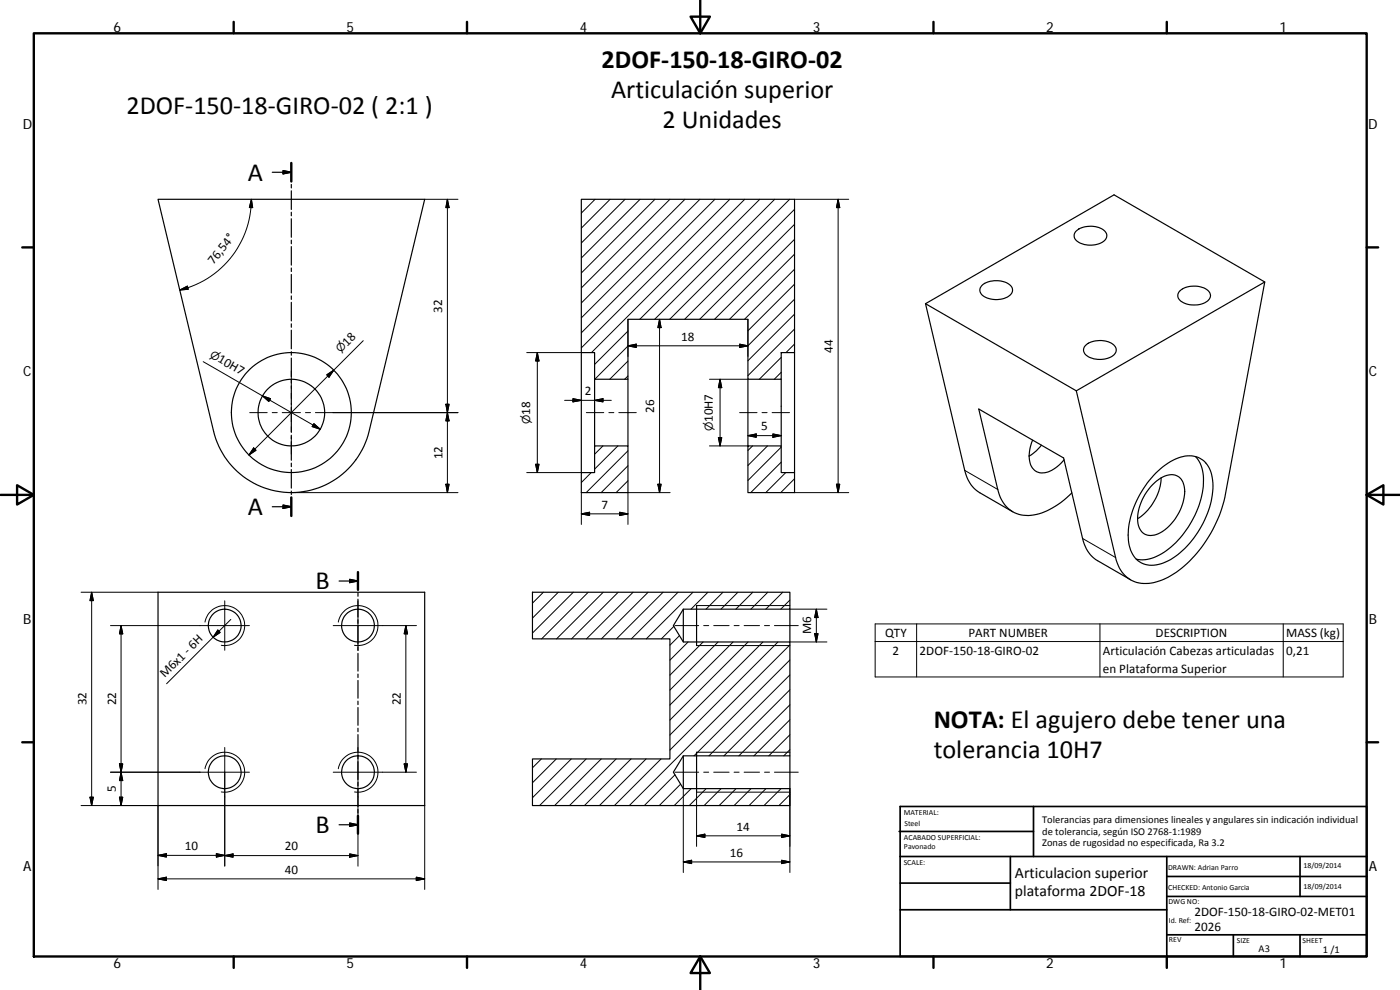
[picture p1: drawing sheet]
<svg xmlns="http://www.w3.org/2000/svg" width="420mm" height="297mm" viewBox="0 0 420 297" stroke-linecap="round" stroke-linejoin="round" font-family="sans-serif">
<g fill="none" stroke="#000" stroke-width=".36">
<path d="M47.4 59.8h80.1l-16.7 69.6a24 24 0 0 1-23.4 18.4 24 24 0 0 1-23.3-18.4zM81.7 51.7h5.7M85 51.2l2.4 .5-2.4 .5zM87.4 48.9v5.6M87.4 55.4v1M87.4 57.3v5.5M174.5 59.8h64v46h-4v8h-10v-18h-36v18h-10.1v-8h-3.9zM87.4 63.7v1M87.4 65.6v5.6M87.4 72.1v1M87.4 74v5.5M322.8 69.5a6.8 6.8 0 0 1 9 .2 2.29 2.29 0 0 1-1.7 3.3 6.8 6.8 0 0 1-7.5-1.4l-.2-1.2z"/>
<path d="M87.4 80.4v1.1M87.4 82.3v5.6M87.4 88.8v1M87.4 90.7v5.6M87.4 97.2v1M87.4 99.1v5.5M277.8 91.1l11.7 50a10.3 10.3 0 0 0 4.6 6.7l9.8 5.8M277.8 91.1l56.5-32.6 45.3 26.1-11.8 63.6a37.6 37.6 0 0 1-17.3 25 11.7 11.7 0 0 1-11.3 .7 9.9 9.9 0 0 1-4.4-6.6l-11.8-50M277.8 91.1l45.2 26.2M294.8 85.5a6.9 6.9 0 0 1 8.8 .5 2.28 2.28 0 0 1-1.8 3.3 7 7 0 0 1-7.3-1.1 1.89 1.89 0 0 1 .3-2.7zM353.9 87.4a6.8 6.8 0 0 1 9 .3 2.29 2.29 0 0 1-1.7 3.3 6.7 6.7 0 0 1-7.5-1.4l-.2-1.3zM379.6 84.6l-56.6 32.7"/>
<path d="M87.4 105.5v1.1M87.4 107.4v5.6M87.4 113.9v1M87.4 115.8v5.5M174.5 105.8v36M178.4 113.8v20M188.5 113.8v20M224.5 113.8v20M234.5 113.8v20M238.5 105.8v36M325.7 103.8a6.8 6.8 0 0 1 9 .2 2.29 2.29 0 0 1-1.8 3.3 7.1 7.1 0 0 1-7.3-1.1 1.82 1.82 0 0 1 .1-2.4zM87.4 122.2v1.1"/>
<path d="M87.4 124.2v5.5M87.4 130.6v1M87.4 132.5v5.6M87.4 139v1M178.4 133.8h10.1v14h-14v-6h3.9zM224.5 133.8h10v8h4v6h-14zM309.9 132.1a9 9 0 0 0-.1 8.3 4.5 4.5 0 0 0 6.4 .4l1.6-1.2 1.6-1.6M312.5 133.6l-1.4 1.6-2.2 1.6M358.8 137a11.7 11.7 0 0 1 2.2 10 28.1 28.1 0 0 1-13.2 19.6 9.7 9.7 0 0 1-6.8 1.2M85 151.5l2.4 .5-2.4 .5zM87.4 152h-5.7M87.4 140.9v5.6"/>
<path d="M87.4 147.3v1.1M87.4 149.2v5.6M321.7 147.9a20.9 20.9 0 0 1-13.1 6.8 9 9 0 0 1-9.2-7.8l-5.7-24.2 25.5 14.7 5.7 24.2a10 10 0 0 0 4.5 6.6l9.9 5.7M345.9 145.4a7.6 7.6 0 0 1 6.8-2.8 4.8 4.8 0 0 1 2.8 5.5 14.9 14.9 0 0 1-8.5 12.3 4 4 0 0 1-5.6-3.9 15.2 15.2 0 0 1 4.5-11.1zM346.9 141.9a14.9 14.9 0 0 1 10.8-5.1 7.3 7.3 0 0 1 6.2 7.4 27.6 27.6 0 0 1-11.1 22.7 10.3 10.3 0 0 1-10.2 2 9.1 9.1 0 0 1-4-9.2 28.8 28.8 0 0 1 8.3-17.8zM348.5 143.4a15.6 15.6 0 0 1-7.1 12.2M47.4 177.7h80.1v64h-80.1zM101.8 174.3h5.6M104.9 173.8l2.5 .5-2.5 .5zM107.4 171.7v5.3M107.4 177.9v1M107.4 179.8v5.3"/>
<path d="M159.8 177.7h77.3v5.1h-32l-3 4.9 3 4.9h32v34.2h-32l-3 4.9 3 4.9h32v5.1h-77.3v-14h41.3v-36h-41.3zM107.4 186v1M107.4 187.9v5.3M107.4 194.1v1.1M107.4 196v5.4M205.1 182.8v9.8M209.1 181.7v12M237.1 182.8v9.8M107.4 202.2v1.1M107.4 204.2v5.3M107.4 210.4v1M107.4 212.3v5.3"/>
<path d="M107.4 218.5v1M107.4 220.4v5.3M107.4 226.6v1.1M107.4 228.5v5.4M107.4 234.8v1M107.4 236.7v5.3M205.1 226.8v9.8M209.1 225.7v12M237.1 226.8v9.8M101.8 247.5h5.6M104.9 247l2.5 .5-2.5 .5zM107.4 242.9v1"/>
<path d="M107.4 244.8v5.3"/>
<circle cx="87.4" cy="123.8" r="18"/>
<circle cx="87.4" cy="123.8" r="10"/>
<circle cx="67.4" cy="187.7" r="4.9"/>
<circle cx="107.4" cy="187.7" r="4.9"/>
<circle cx="67.4" cy="231.7" r="4.9"/>
<circle cx="107.4" cy="231.7" r="4.9"/>
</g>
<g fill="none" stroke="#000" stroke-width=".3">
<path d="M75.4 59.8a28 28 0 0 1-21.4 27.2M75.4 59.8l.4 2.5h-1zM127.5 59.8h9.9M134.3 59.8v88M134.3 59.8l.5 2.5h-1zM178.6 59.8l-4.1 4.1M183.1 59.8l-8.6 8.7M187.6 59.8l-13.1 13.1M192.1 59.8l-17.6 17.6M196.6 59.8l-22.1 22.1M201.1 59.8l-26.6 26.6M205.6 59.8l-31.1 31.1"/>
<path d="M210 59.8l-35.5 35.6M214.6 59.8l-40.1 40.1M219 59.8l-44.5 44.6M223.5 59.8l-46 46M228 59.8l-36 36M232.5 59.8l-36 36M237 59.8l-36 36M238.5 59.8h16.2M251.5 59.8v88M251.5 59.8l.5 2.5h-1zM238.5 76.3l-19.6 19.5M238.5 71.8l-24.1 24"/>
<path d="M238.5 62.8l-33 33M238.5 67.3l-28.5 28.5M54 87l2.2-1.1 .3 .9zM188.5 95.8v11.1M188.5 99.3l-10.1 10M197.9 95.8v52M197.9 95.8l.5 2.5h-1zM224.5 95.8v11.1M238.5 80.8l-15.1 15M238.5 94.3l-14 13.9M238.5 85.3l-14 14M238.5 98.7l-14 14"/>
<path d="M238.5 89.8l-14 14h-36M61 108.5l35.1 20.3M78.8 118.8l2.4 .8-.5 .9zM87.4 111.3v5.2M87.4 118v1.5M98.1 112.5l2.1-1.4-1.5 2.1zM109 102.2l-34.3 34.3M158.1 105.8h16.4M161.3 105.8v36M161.3 105.8l.5 2.5h-1.1zM171.9 119.6l2.6 .5-2.6 .5zM188.5 112.8l-1 1"/>
<path d="M188.5 103.8l2.5-.5v1zM188.5 108.3l-5.5 5.5M188.5 103.8l-10 10M212.9 113.8h11.6M216.1 113.8v20M216.1 113.8l.5 2.5h-1zM222 103.3l2.5 .5-2.5 .5zM234.5 111.7l-2.1 2.1M234.5 107.2l-6.6 6.6M238.5 103.2l-2.6 2.6M74.9 123.8h5.3M76.1 134.4l.7 .7-2.1 1.4z"/>
<path d="M81.7 123.8h1.5M84.7 123.8h5.5M87.4 121.1v5.4M87.4 128v1.5M87.4 131v5.3M91.7 123.8h1.5M94.2 127.1l1.9 1.7-2.4-.8zM133.8 121.3h1l-.5 2.5zM134.3 123.8l.5 2.5h-1zM137.4 123.8h-42.7M160.7 139.3h1.1l-.5 2.5zM169.4 120.1h14.1"/>
<path d="M176 123.8h5.2M178.4 120.1l2.6-.5v1zM180.9 133.8l-2.5 2.5M182.7 123.8h1.5M185.4 133.8l-7 7M185.7 123.8h5.3M188.5 139.7l-8.1 8.1M188.5 135.3l-12.6 12.5M212.9 133.8h11.6M215.6 131.3h1l-.5 2.5zM222 123.8h5.2M224.5 130.7l2.5-.5v1z"/>
<path d="M224.5 130.7h10M225.9 133.8l-1.4 1.4M228.7 123.8h1.5M230.3 133.8l-5.8 5.9M231.7 123.8h5.2M232 130.2l2.5 .5-2.5 .5zM234.5 134.2l-10 10M234.5 138.7l-9.2 9.1M87.4 147.8h50M133.8 145.3h1l-.5 2.5zM158.1 141.8h16.4M174.5 154.2l2.4-.5v1z"/>
<path d="M174.5 154.2h14M174.5 147.8v9.6M177.4 141.8l-2.9 3M185.9 153.7l2.6 .5-2.6 .5zM188.5 144.3l-3.6 3.5M197.4 145.3h1l-.5 2.5zM201.1 147.8h-12.6v9.6M235.8 141.8l-6 6M238.5 147.8h16.2M238.5 143.6l-4.2 4.2M251 145.3h1l-.5 2.5zM289.5 141.1l9.9 5.8"/>
<path d="M24.3 177.7h23.1M27.5 177.7l.5 2.5h-1zM27.5 177.7v64M163.1 177.7l-3.3 3.3M167.5 177.7l-7.7 7.8M172.1 177.7l-12.3 12.2M176.5 177.7l-14 14M181 177.7l-14 14M185.5 177.7l-14 14M190 177.7l-14 14M194.5 177.7l-14 14M199 177.7l-14 14"/>
<path d="M203.5 177.7l-14 14M208 177.7l-14 14M212.5 177.7l-5.1 5.1M217 177.7l-5.1 5.1M221.5 177.7l-5.1 5.1M225.9 177.7l-5.1 5.1M230.4 177.7l-5 5.1M234.9 177.7l-5.1 5.1M324.9 161.6l9.9 5.7M33.2 187.7h41.7M36.3 187.7v54M36.3 187.7l.5 2.5h-1z"/>
<path d="M61.5 186.6a6 6 0 0 1 7-4.8 6 6 0 0 1 4.8 6.9 6 6 0 0 1-6.9 4.9M65.4 189l.7 .8-2.1 1.4zM67.4 180.3v14.8M69.3 185.9l-19.3 19.2M100 187.7h25M101.5 186.6a6 6 0 0 1 7-4.8 6 6 0 0 1 4.8 6.9 6 6 0 0 1-6.9 4.9M107.4 180.3v14.8M121.8 187.7v44M121.8 187.7l.5 2.5h-1zM202.3 187.9l-3.8 3.8M202.6 187.7h7.1M203.9 190.7l-2.8 2.9"/>
<path d="M206.5 192.6l-5.4 5.5M209.1 193.7h28M209.1 181.7h28M211 192.6l-9.9 10M211.2 187.7h1.5M214.2 187.7h4.6M215.5 192.6l-14.4 14.5M220 192.6l-18.9 18.9M220.3 187.7h1.5M223.3 187.7h4.6M224.5 192.6l-23.4 23.4M229 192.6l-27.9 27.9"/>
<path d="M229.4 187.7h1.5M232.4 187.7h7.2M233.5 192.6l-32.4 32.4M237.1 193.5l-48.2 48.2M237.1 198l-28.8 28.8M237.1 180l-2.8 2.8M237.1 182.8h11.1M237.1 192.6h11.1M244.5 190.1h1l-.5 2.5zM245 182.8v9.8M245 182.8l.5 2.5h-1zM262.6 187.2h140.5v15.9h-140.5z"/>
<path d="M262.6 192.5h140.5M275.1 187.2v15.9M330.1 187.2v15.9M385.1 187.2v15.9M237.1 202.5l-24.3 24.3M237.1 207l-19.8 19.8M237.1 211.5l-15.3 15.3M237.1 216l-10.8 10.8M27 239.2h1l-.5 2.5zM33.2 231.7h41.7M35.8 239.2h1l-.5 2.5zM35.8 229.2h1l-.5 2.5z"/>
<path d="M36.3 231.7l.5 2.5h-1zM61.5 230.7a6 6 0 0 1 7-4.9 6 6 0 0 1 4.8 6.9 6 6 0 0 1-6.9 4.9M67.4 224.3v35.6M100 231.7h25M101.5 230.7a6 6 0 0 1 7-4.9 6 6 0 0 1 4.9 6.9 6 6 0 0 1-7 4.9M107.4 224.3v35.6M121.3 229.2h1l-.5 2.5zM162.5 227.7l-2.7 2.7M167 227.7l-7.2 7.2M171.4 227.7l-11.6 11.7M175.9 227.7l-14 14M180.4 227.7l-14 14"/>
<path d="M184.9 227.7l-14 14M189.4 227.7l-14 14M193.9 227.7l-14 14M198.4 227.7l-14 14M202.6 231.7h7.1M202.6 232.5l-9.2 9.2M204.2 235.3l-6.3 6.4M205.1 236.6v25.2M207.4 236.6l-5.1 5.1M209.1 225.7h28M211.2 231.7h1.5M211.9 236.6l-5 5.1"/>
<path d="M214.2 231.7h4.6M216.4 236.6l-5.1 5.1M220.3 231.7h1.5M220.9 236.6l-5.1 5.1M223.3 231.7h4.6M225.4 236.6l-5.1 5.1M229.4 231.7h1.5M229.9 236.6l-5.1 5.1M232.4 231.7h7.2M234.4 236.6l-5.1 5.1M237.1 236.6v25.2M237.1 237.7h-28v16.3"/>
<path d="M237.1 238.4l-3.3 3.3M237.1 220.5l-6.4 6.3M237.1 224.9l-1.9 1.9M24.3 241.7h23.1v25.2M47.4 256.6l2.5-.5v1.1zM47.4 256.6h20M64.9 256.1l2.5 .5-2.5 .6zM67.4 256.7l2.5-.5v1zM67.4 256.7h40M104.9 256.2l2.5 .5-2.5 .5zM127.5 241.7v25.2M205.1 258.6l2.5-.5v1z"/>
<path d="M205.1 258.6h32M209.1 250.8l2.4-.5v1zM209.1 250.8h28M234.6 250.3l2.5 .5-2.5 .5zM234.6 258.1l2.5 .5-2.5 .5zM47.4 263.7l2.5-.5v1zM47.4 263.7h80.1M124.9 263.2l2.6 .5-2.6 .5z"/>
</g>
<g fill="none" stroke="#000" stroke-width=".71">
<path d="M10.1 10h400.1v277h-400.1zM70.1 6.6v3.4M140.2 6.6v3.4M207.3 5h5.8l-2.9 5zM210.2 0v10M280.2 6.6v3.4M350.2 6.6v3.4M87.4 48.9v5.6M6.7 74.2h3.4M410.2 74.2h3.4M.2 148.5h9.9M5.1 145.6l5 2.9-5 2.9z"/>
<path d="M87.4 149.2v5.6M410.2 148.5l5-2.9v5.8zM410.2 148.5h9.9M107.4 171.7v5.3M6.7 222.7h3.4M410.2 222.7h3.4M107.4 244.8v5.3M70.1 287v3.4M140.2 287v3.4M210.2 287l2.9 5h-5.8zM210.2 287v10M280.2 287v3.4"/>
<path d="M350.2 287v3.4"/>
</g>
<g fill="none" stroke="#000" stroke-width=".51">
<path d="M269.8 249.5h40.4M270.1 257h140.1M270.1 242h140.1v45h-140.1zM303.2 257v16M310.2 242v15M350.2 257v30M390.2 257v12M270.1 273h80.1M270.1 265h33.1M350.2 269h60M350.2 263h60M350.2 280.5h60"/>
<path d="M370.2 280.5v6.5M390.2 280.5v6.5"/>
</g>
<path d="M85 51.2l2.4 .5-2.4 .5zM85 151.5l2.4 .5-2.4 .5zM104.9 173.8l2.5 .5-2.5 .5zM104.9 247l2.5 .5-2.5 .5z" fill="#000" stroke="#000" stroke-width=".36"/>
<g fill="#000" stroke="#000" stroke-width=".3">
<path d="M75.4 59.8l.4 2.5h-1zM134.3 59.8l.5 2.5h-1zM251.5 59.8l.5 2.5h-1zM54 87l2.2-1.1 .3 .9zM197.9 95.8l.5 2.5h-1zM78.8 118.8l2.4 .8-.5 .9zM98.1 112.5l2.1-1.4-1.5 2.1zM161.3 105.8l.5 2.5h-1.1zM178.4 120.1l2.6-.5v1zM188.5 103.8l2.5-.5v1zM216.1 113.8l.5 2.5h-1zM222 103.3l2.5 .5-2.5 .5z"/>
<path d="M76.1 134.4l.7 .7-2.1 1.4zM94.2 127.1l1.9 1.7-2.4-.8zM133.8 121.3h1l-.5 2.5zM134.3 123.8l.5 2.5h-1zM160.7 139.3h1.1l-.5 2.5zM171.9 119.6l2.6 .5-2.6 .5zM215.6 131.3h1l-.5 2.5zM224.5 130.7l2.5-.5v1zM232 130.2l2.5 .5-2.5 .5zM133.8 145.3h1l-.5 2.5zM174.5 154.2l2.4-.5v1zM185.9 153.7l2.6 .5-2.6 .5z"/>
<path d="M197.4 145.3h1l-.5 2.5zM251 145.3h1l-.5 2.5zM27.5 177.7l.5 2.5h-1zM36.3 187.7l.5 2.5h-1zM65.4 189l.7 .8-2.1 1.4zM121.8 187.7l.5 2.5h-1zM244.5 190.1h1l-.5 2.5zM245 182.8l.5 2.5h-1zM27 239.2h1l-.5 2.5zM35.8 239.2h1l-.5 2.5zM35.8 229.2h1l-.5 2.5zM36.3 231.7l.5 2.5h-1z"/>
<path d="M121.3 229.2h1l-.5 2.5zM47.4 256.6l2.5-.5v1.1zM64.9 256.1l2.5 .5-2.5 .6zM67.4 256.7l2.5-.5v1zM104.9 256.2l2.5 .5-2.5 .5zM205.1 258.6l2.5-.5v1zM209.1 250.8l2.4-.5v1zM234.6 250.3l2.5 .5-2.5 .5zM234.6 258.1l2.5 .5-2.5 .5zM47.4 263.7l2.5-.5v1zM124.9 263.2l2.6 .5-2.6 .5z"/>
</g>
<g font-size="7.9">
<text x="180.6" y="20.3">2DOF‐150‐18‐GIRO‐02</text>
<text x="183.4" y="29.3">Articulación superior</text>
<text x="38" y="34.2">2DOF‐150‐18‐GIRO‐02 ( 2:1 )</text>
<text x="198.8" y="38.3">2 Unidades</text>
<text x="74.4" y="54.2">A</text>
<text x="74.4" y="154.5">A</text>
<text x="94.6" y="176.8">B</text>
<text x="280.2" y="218.5">NOTA: El agujero debe tener una</text>
<text x="280.2" y="227.5">tolerancia 10H7</text>
<text x="94.6" y="250">B</text>
</g>
<g font-size="4.7">
<text x="304.6" y="263.5">Articulacion superior</text>
<text x="304.6" y="268.9">plataforma 2DOF‐18</text>
</g>
<g font-size="4.2">
<text x="34" y="9.6">6</text>
<text x="104" y="9.6">5</text>
<text x="174" y="9.6">4</text>
<text x="244" y="9.6">3</text>
<text x="314" y="9.6">2</text>
<text x="384" y="9.6">1</text>
<text x="6.8" y="38.7">D</text>
<text x="410.6" y="38.7">D</text>
<text x="7" y="112.9">C</text>
<text x="410.8" y="112.9">C</text>
<text x="7" y="187.1">B</text>
<text x="410.8" y="187.1">B</text>
<text x="7" y="261.3">A</text>
<text x="410.8" y="261.3">A</text>
<text x="34" y="290.4">6</text>
<text x="104" y="290.4">5</text>
<text x="174" y="290.4">4</text>
<text x="244" y="290.4">3</text>
<text x="314" y="290.4">2</text>
<text x="384" y="290.4">1</text>
</g>
<g font-size="3.9">
<text x="64.1" y="79.5" transform="rotate(-52 64.1 79.5)">76,54°</text>
<text x="132.7" y="93.8" transform="rotate(-90 132.7 93.8)">32</text>
<text x="104.1" y="104.1" transform="rotate(-45 104.1 104.1)">18</text>
<text x="204.5" y="102.2">18</text>
<text x="250" y="105.8" transform="rotate(-90 250 105.8)">44</text>
<text x="65.2" y="108.5" transform="rotate(30 65.2 108.5)">10H7</text>
<text x="175.5" y="118.6">2</text>
<text x="159.1" y="124.4" transform="rotate(-90 159.1 124.4)">18</text>
<text x="196.4" y="123.8" transform="rotate(-90 196.4 123.8)">26</text>
<text x="213.9" y="126.6" transform="rotate(-90 213.9 126.6)">10H7</text>
<text x="228.4" y="129.2">5</text>
<text x="132.8" y="137.8" transform="rotate(-90 132.8 137.8)">12</text>
<text x="180.5" y="152.6">7</text>
<text x="243.4" y="190.4" transform="rotate(-90 243.4 190.4)">M6</text>
<text x="265.6" y="191.1">QTY</text>
<text x="290.6" y="191.1">PART NUMBER</text>
<text x="346.8" y="191.1">DESCRIPTION</text>
<text x="386" y="191.2">MASS (kg)</text>
<text x="267.9" y="196.4">2</text>
<text x="276" y="196.4">2DOF‐150‐18‐GIRO‐02</text>
<text x="331" y="196.5">Articulación Cabezas articuladas</text>
<text x="386" y="196.4">0,21</text>
<text x="49.4" y="203.5" transform="rotate(-45 49.4 203.5)">M6x1 ‐ 6H</text>
<text x="331" y="201.8">en Plataforma Superior</text>
<text x="26" y="211.7" transform="rotate(-90 26 211.7)">32</text>
<text x="34.8" y="211.7" transform="rotate(-90 34.8 211.7)">22</text>
<text x="120.3" y="211.7" transform="rotate(-90 120.3 211.7)">22</text>
<text x="34.8" y="237.7" transform="rotate(-90 34.8 237.7)">5</text>
<text x="221.1" y="249.2">14</text>
<text x="55.5" y="255.1">10</text>
<text x="85.5" y="255.1">20</text>
<text x="219" y="257">16</text>
<text x="85.5" y="262.1">40</text>
<text x="358.5" y="274.9">2DOF‐150‐18‐GIRO‐02‐MET01</text>
<text x="358.5" y="279.4">2026</text>
</g>
<g font-size="3.3">
<text x="62.7" y="107.1" transform="rotate(30 62.7 107.1)">⌀</text>
<text x="102.2" y="106" transform="rotate(-45 102.2 106)">⌀</text>
<text x="159.1" y="127.2" transform="rotate(-90 159.1 127.2)">⌀</text>
<text x="213.9" y="129.4" transform="rotate(-90 213.9 129.4)">⌀</text>
</g>
<g font-size="3.1">
<text x="312.8" y="246.8">Tolerancias para dimensiones lineales y angulares sin indicación individual</text>
<text x="312.8" y="250.4">de tolerancia, según ISO 2768‐1:1989</text>
<text x="312.8" y="254">Zonas de rugosidad no especificada, Ra 3.2</text>
<text x="377.7" y="285.6">A3</text>
<text x="397" y="285.9">1 /1</text>
</g>
<g font-size="2.4">
<text x="271.2" y="244.4">MATERIAL:</text>
<text x="271.3" y="251.9">ACABADO SUPERFICIAL:</text>
<text x="271.4" y="247.9">Steel</text>
<text x="271.3" y="254.6">Pavonado</text>
<text x="271.2" y="259.7">SCALE:</text>
<text x="350.6" y="260.9">DRAWN: Adrian Parro</text>
<text x="391.2" y="260.6">18/09/2014</text>
<text x="350.6" y="267">CHECKED: Antonio Garcia</text>
<text x="391.2" y="266.6">18/09/2014</text>
<text x="350.7" y="271.4">DWG NO:</text>
<text x="350.8" y="276.8">Id. Ref:</text>
<text x="350.8" y="282.8">REV</text>
<text x="371.2" y="282.9">SIZE</text>
<text x="390.9" y="282.9">SHEET</text>
</g>
</svg>
